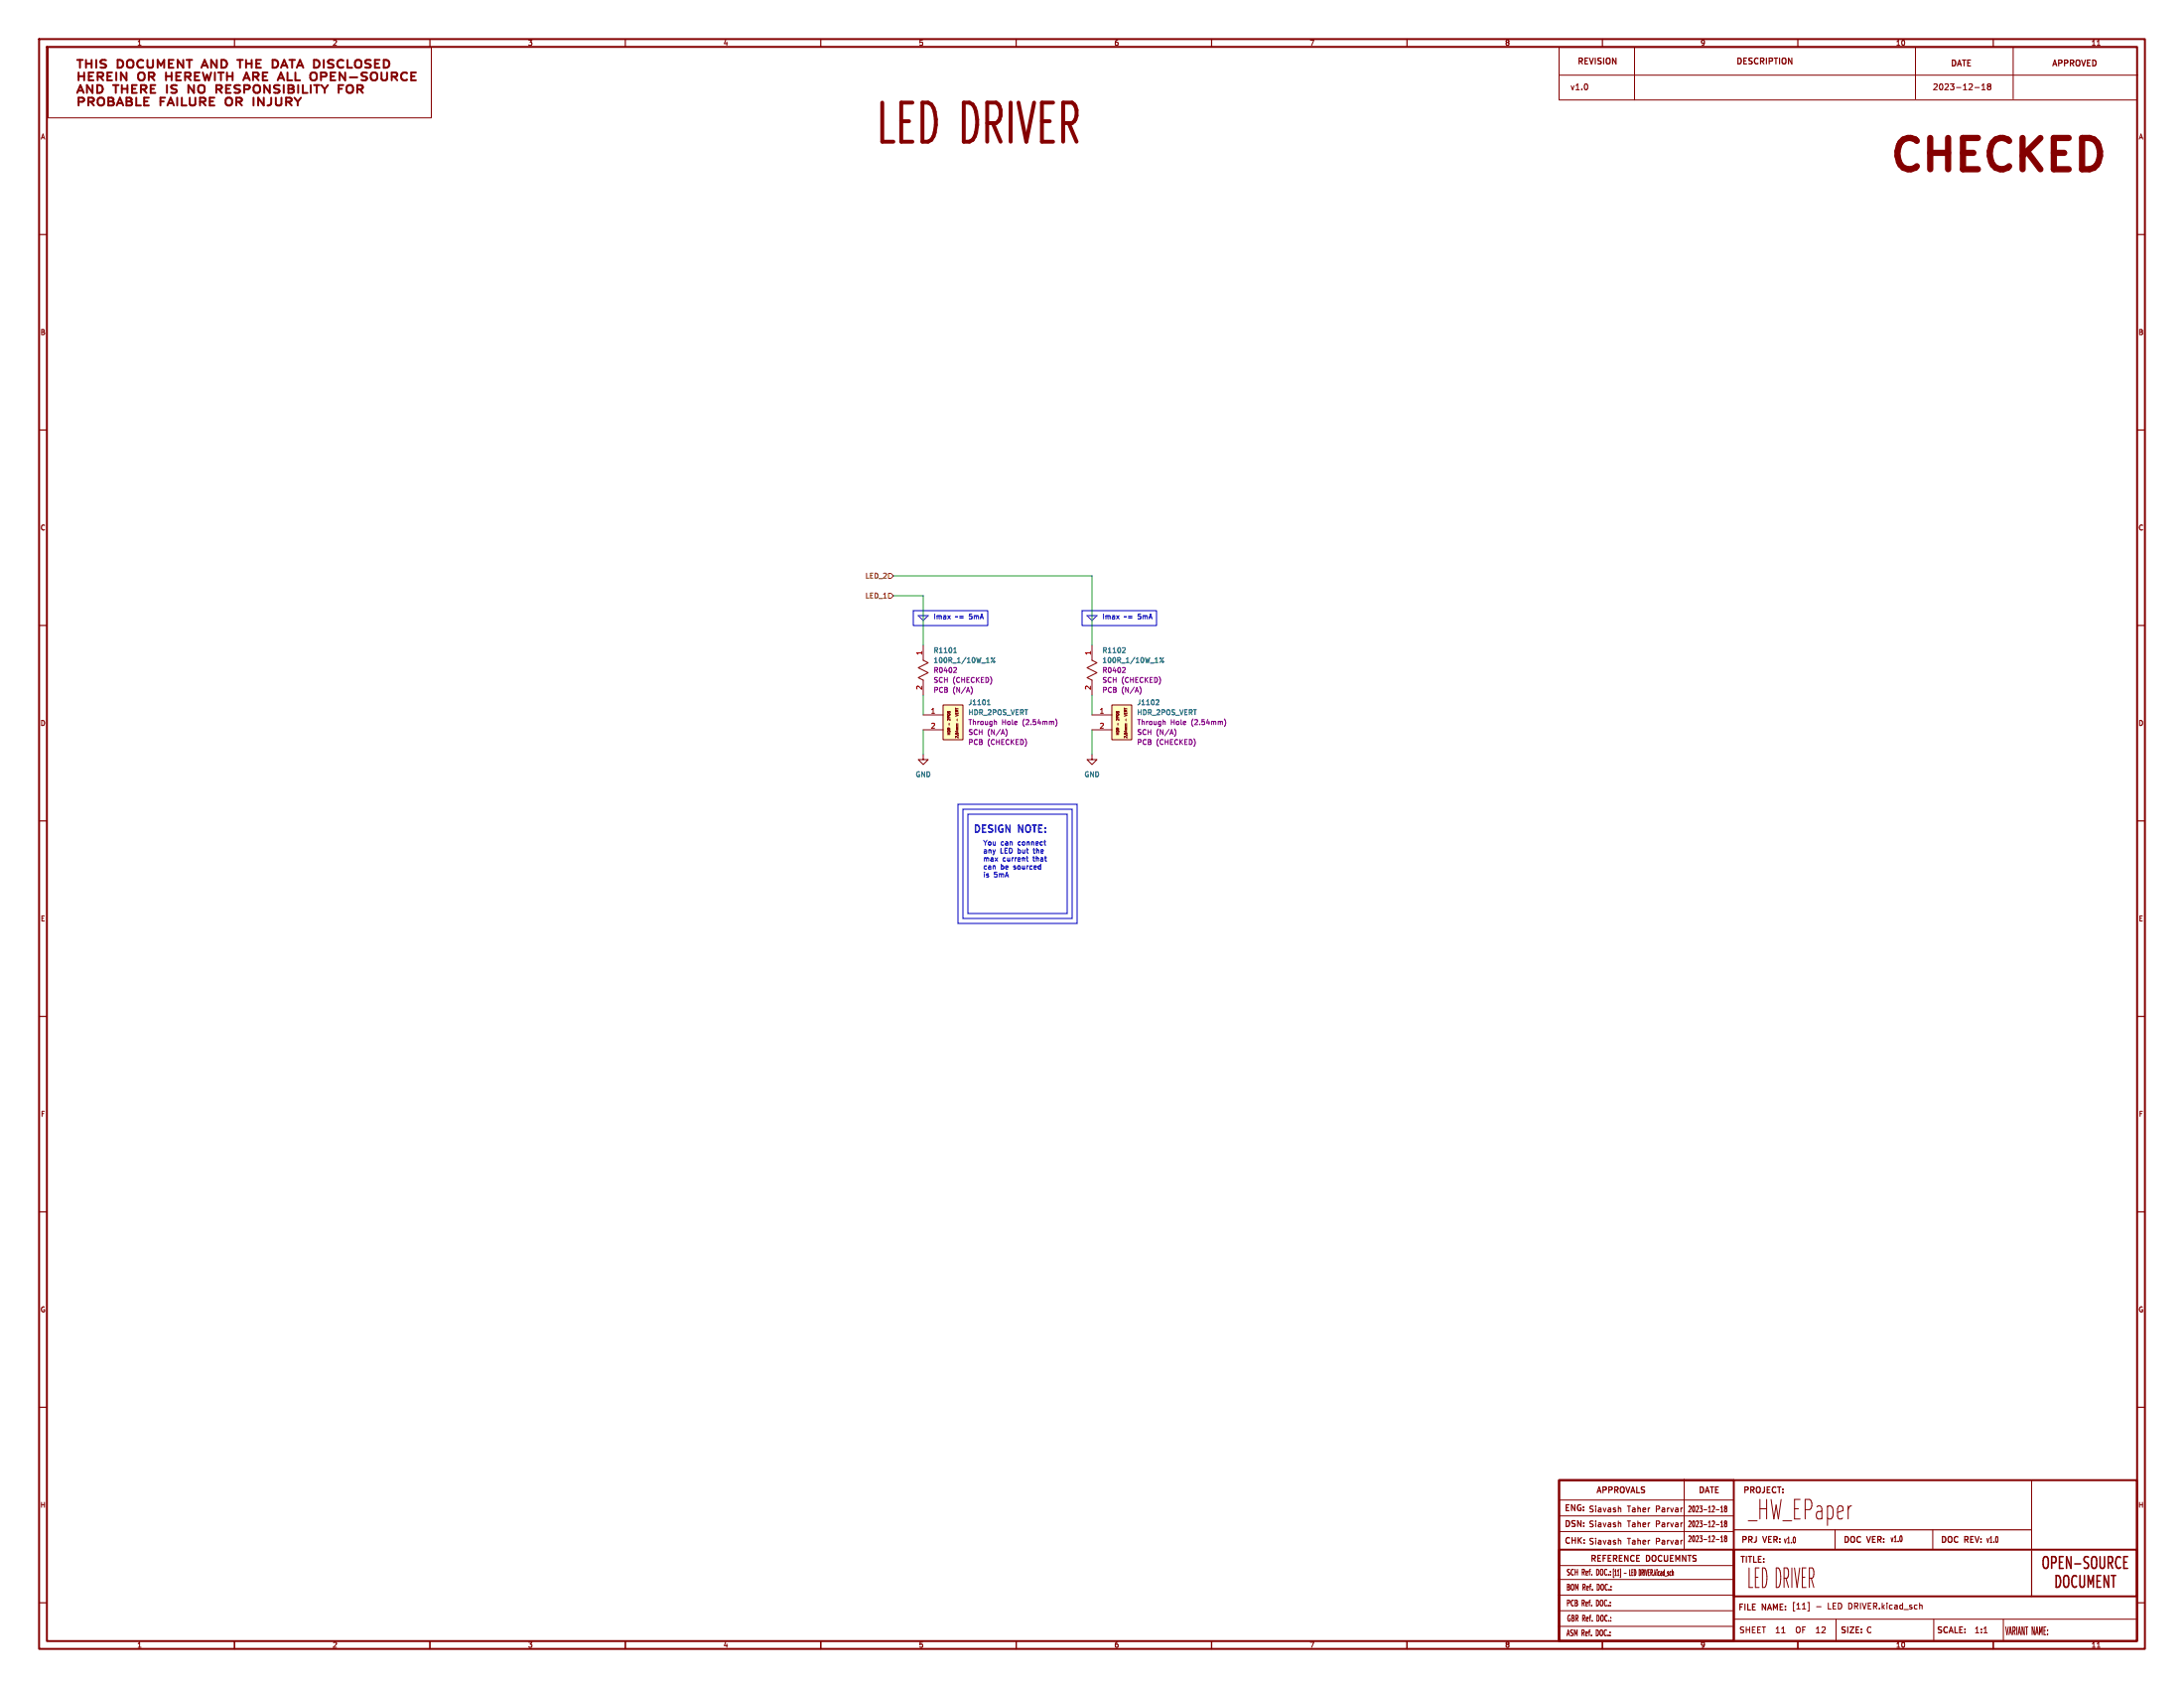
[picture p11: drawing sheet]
<svg xmlns="http://www.w3.org/2000/svg" width="559mm" height="432mm" viewBox="0 0 559 432" stroke-linecap="round" stroke-linejoin="round" font-family="sans-serif">
<g fill="none" stroke="#840000" stroke-width=".5">
<path d="M10 10h538.8v411.8h-538.8zM12 12h534.8v407.8h-534.8zM19.7 15.3h1.5M20.1 18.5v2M20.1 19.5h1.4M20.5 15.3v2M21.5 18.5v2M22 15.3v2M22 16.3h1.4M22.7 19.5h.9M23.4 15.3v2M23.9 18.5h-1.2v2"/>
<path d="M24.6 15.3v2M25 19.6l1.2-.1 .2-.6-.5-.4h-.9v2M25.6 19.6l.8 .9M27.1 15.4a1.04 1.04 0 0 0-1.4 .3l.2 .5 1.1 .4v.5a1.18 1.18 0 0 1-1.3 .1M27.5 19.5h.8M28.7 18.5h-1.2v2h1.2M29.7 18.5v2M30.1 15.3a1.07 1.07 0 0 1 1.4 1 1.07 1.07 0 0 1-1.4 1zM32.4 18.5v2l-1.5-2v2M32.6 15.6a.88 .88 0 0 1 .9-.3 .88 .88 0 0 1 .6 .7v.7a.85 .85 0 0 1-.8 .7 .85 .85 0 0 1-.8-.7zM36.6 15.5a.99 .99 0 0 0-1.5 .8 .99 .99 0 0 0 1.5 .8M37.7 15.3v1.6l.5 .4h.5l.4-.4v-1.6"/>
<path d="M38.1 19.6l1.2-.1 .2-.6-.5-.4h-.9v2M38.7 19.6l.8 .9M40.3 17.3v-2l.9 1.5 .8-1.5v2M42.5 19.5h1.4M42.5 18.5v2M43.2 16.3h.8M43.9 18.5v2M44.4 15.3h-1.2v2h1.2M45.1 19.5h.8M46.3 18.5h-1.2v2M46.9 15.3v2l-1.4-2v2M47.4 19.6l1.2-.1 .2-.6-.5-.4h-.9v2"/>
<path d="M47.7 15.3h1.4M48 19.6l.8 .9M48.4 15.3v2M49.9 19.5h.8M51.1 18.5h-1.2v2M51.5 17.3l.9-2 .8 2M51.8 16.8h1.2M51.9 18.5l.6 2 .5-1.4 .4 1.4 .6-2M55 18.5v2M55.5 15.3v2l-1.5-2v2M55.8 18.5h1.4M56.5 18.5v2"/>
<path d="M56.6 15.3a1.07 1.07 0 0 1 1.5 1 1.07 1.07 0 0 1-1.5 1zM58.1 18.5v2M58.1 19.5h1.4M59.5 18.5v2M60.7 15.3h1.4M61.4 15.3v2M62.5 20h1.2M63 16.3h1.4M63 15.3v2M64.4 15.3v2M64.7 19.6l1.2-.1 .3-.6-.5-.4h-1v2M65.3 19.6l.9 .9"/>
<path d="M65.6 16.3h.8M66.8 15.3h-1.2v2h1.2M67.2 19.5h.9M68.4 18.5h-1.2v2M69.7 15.3a1.07 1.07 0 0 1 1.5 1 1.07 1.07 0 0 1-1.5 1zM71.3 20h1.2M71.9 17.3l.8-2 .9 2M72.1 16.8h1.2M73.6 18.5v2M74 15.3h1.5M74.7 15.3v2M75.6 18.5v2"/>
<path d="M75.9 17.3l.9-2 .8 2M76.2 16.8h1.2M80.3 15.3a1.07 1.07 0 0 1 1.5 1 1.07 1.07 0 0 1-1.5 1zM82.1 19.6l1.2-.1 .3-.6-.5-.4h-1v2M82.8 15.3v2M84.6 19.5h.9M85.3 15.4a1.04 1.04 0 0 0-1.4 .3l.2 .5 1.1 .4v.5a1.18 1.18 0 0 1-1.3 .1M85.8 18.5h-1.2v2M87.8 15.5a.99 .99 0 0 0-1.5 .8 .99 .99 0 0 0 1.5 .8M88.3 18.5v2l-1.4-2v2M88.9 15.3v2h1.2M89.5 19.8h1.9"/>
<path d="M90.9 15.6a.88 .88 0 0 1 .9-.3 .88 .88 0 0 1 .7 .7v.7a.85 .85 0 0 1-.9 .7 .85 .85 0 0 1-.8-.7zM93.9 18.6a1.04 1.04 0 0 0-1.4 .3l.2 .5 1.1 .4 .1 .4M94.9 15.4a1.04 1.04 0 0 0-1.5 .3l.3 .5 1 .4v.5a1.18 1.18 0 0 1-1.3 .1M95.9 16.3h.9M97.1 15.3h-1.2v2h1.2M97.6 18.5v1.7M98.2 15.3a1.07 1.07 0 0 1 1.4 1 1.07 1.07 0 0 1-1.4 1zM99 18.5v1.7M100.2 19.6l1.2-.1 .2-.6-.4-.4h-1v2M100.8 19.6l.8 .9M104.1 18.7a.99 .99 0 0 0-1.2 .1 .99 .99 0 0 0-.2 1.3M105.2 19.5h.9"/>
<path d="M106.4 18.5h-1.2v2h1.2M20.1 26l1.2-.1 .2-.5-.4-.4h-1v2M22.6 26l1.2-.1 .2-.5-.4-.4h-1v2M23.2 26l.8 1M25.1 25.3a.88 .88 0 0 1 .9-.3 .88 .88 0 0 1 .6 .7v.6a.85 .85 0 0 1-.8 .7 .85 .85 0 0 1-.8-.7zM27.7 25h.9l.4 .4-.1 .4-.3 .1 .5 .4-.2 .6-1.2 .1zM27.7 25.9h.9M28.9 21.8h1.4M29.9 27l.8-2 .8 2M30.1 26.4h1.2M32.4 25h.8l.5 .4-.1 .4-.4 .1 .6 .4-.2 .6-1.2 .1zM32.4 25.9h.8"/>
<path d="M34.9 25v2h1.2M35.5 20.3a1.19 1.19 0 0 1 .4-1.8 .82 .82 0 0 1 1.1 .7l-.1 1.1M36.9 25.9h.8M38.1 25h-1.2v2h1.2M41.1 25.9h.8M42.2 25h-1.1v2M42.8 27l.9-2 .8 2M43.1 26.4h1.2M45.3 25v2M46.5 25v2h1.2M48.6 25v1.6l.4 .4h.5l.5-.4v-1.6M51.1 21.9a.97 .97 0 0 1 1.1 .2"/>
<path d="M51.2 26l1.2-.1 .2-.5-.5-.4h-.9v2M51.8 26l.8 1M52.2 23.5a.96 .96 0 0 1-1.1 .2M53.7 25.9h.8M54.9 25h-1.2v2h1.2M57.8 25.3a.88 .88 0 0 1 .9-.3 .88 .88 0 0 1 .7 .7v.6a.85 .85 0 0 1-.8 .7 .85 .85 0 0 1-.9-.7zM60.5 26l1.1-.1 .3-.5-.5-.4h-.9v2M60.9 22.8l.5 .4-.1 .4-.4 .2M61.1 26l.8 1M61.1 21.8l.3 .1M62.2 20.5l.9-2 .8 2M64.9 25v2"/>
<path d="M67.5 25v2l-1.4-2v2M69.4 25v1.4a.8 .8 0 0 1-1 .6M70.6 22.7l.7 .2 .2 .5-.4 .4h-.6M70.6 21.8l.9 .1M70.6 25v1.6l.5 .4h.4l.5-.4v-1.6M71.1 20.5l.8-2 .8 2M73.2 26l1.2-.1 .2-.5-.5-.4h-.9v2M73.8 26l.8 1M75.3 25l.9 1M76.2 26v1M77 25l-.8 1M79.5 20.3a1.19 1.19 0 0 1 .5-1.8 .82 .82 0 0 1 1.1 .7l-.2 1.1"/>
<path d="M82.2 21.8l.9 1M83.1 22.8v1M83.9 21.8l-.8 1M95 20.3a1.19 1.19 0 0 1 .5-1.8 .82 .82 0 0 1 1 .7l-.1 1.1M398.9 378.6h147.8v41.2h-147.8zM398.9 378.6h44.7v41.2h-44.7zM398.9 396.4h44.7v23.4h-44.7zM443.6 396.4h103.1v12h-103.1z"/>
</g>
<g fill="none" stroke="#840000" stroke-width=".3">
<path d="M60 10v2M110 10v2M160 10v2M210 10v2M260 10v2M310 10v2M360 10v2M410 10v2M460 10v2M510 10v2M10 60h2M546.8 60h2"/>
<path d="M10 110h2M546.8 110h2M10 160h2M546.8 160h2M10 210h2M546.8 210h2M10 260h2M546.8 260h2M10 310h2M546.8 310h2M10 360h2M546.8 360h2"/>
<path d="M443.6 391.3h76.2M519.8 396.7v11.7M10 410h2M60 419.8v2M110 419.8v2M160 419.8v2M210 419.8v2M260 419.8v2M310 419.8v2M360 419.8v2M410 419.8v2M460 419.8v2"/>
<path d="M510 419.8v2M546.8 410h2"/>
</g>
<g fill="none" stroke="#840000" stroke-width=".25">
<path d="M12.3 12.1h98.1v18h-98.1zM398.9 12.1h147.8v13.5h-147.8zM398.9 19.2h148.1M418.2 12.1v13.5M490.1 12.1v13.2M515.1 12.1v13.2M536.6 11.6h.7M505.3 22.4h1.1M507.1 23h.8M507.1 21.9l.4-.4v1.5M508.8 22.1l-.3 .3 .1 .4 .2 .2 .4-.1 .2-.2-.1-.5-.2-.1M508.8 22.1l-.3-.3 .3-.3h.4l.2 .2-.3 .4"/>
<path d="M508.8 22.1h.3M236.2 165.1v3.8l1.3 .6-2.6 1.3 2.6 1.3-2.6 1.3 1.3 .6v3.8M279.4 165.1v3.8l1.3 .6-2.6 1.3 2.6 1.3-2.6 1.3 1.3 .6v3.8M236.2 193v1.3h1.3l-1.3 1.3-1.3-1.3h1.3M236.2 182.9h5.1M236.2 186.7h5.1M241.3 180.3h5.1v8.9h-5.1zM242.4 187.9h.7M242.4 187.5h.7M242.5 187v-.1a.33 .33 0 0 1 .4 0 .33 .33 0 0 1 .2 .3h-.7zM242.5 182.7l.5-.1 .1 .2-.6 .2zM242.5 182l.1 .3 .2-.3h.3"/>
<path d="M242.5 184.2h.1M242.8 183.3h-.3l-.1 .3h.7M242.8 187.5v.4M242.8 183.3v.1M242.8 186.6v-.3h-.3l-.1 .3h.7M242.8 183.4v.2M242.8 185v.5M243.1 182.7h.1M243.1 182v.1M243.1 183.9v.4l-.5-.4-.1 .3M243.1 182.1v.2M243.1 186.2l-.3 .2"/>
<path d="M244.5 182.3v.3h.6v-.3M244.5 187.5v.3h.3v-.3h.3v.3M244.5 181.3h.6M244.5 181.1v.4M244.5 182.8l.6 .2-.6 .2M244.5 188.7h.1M244.5 188.4v.3M244.6 188.4h-.1M244.7 186.9h.4M244.7 186.6h.4M244.7 185.7h.4M244.7 186.5l.1 .1"/>
<path d="M244.8 186.3h.3M244.8 185.5h.3M244.8 185.5v.2M244.8 186.3l-.1 .2M244.8 182.4v.2M244.8 182v-.3h-.2l-.1 .3h.6M244.9 183.9v.5M244.9 186.8v.4l-.4-.1M245.1 188.1h.1M245.1 188.4v.4l-.5-.4M245.1 186l-.4 .1 .1 .2M245.1 185.2h-.4l.1 .3"/>
<path d="M245.1 181.6l-.3 .3M279.4 193v1.3h1.3l-1.3 1.3-1.3-1.3h1.3M279.4 182.9h5.1M279.4 186.7h5.1M284.5 180.3h5.1v8.9h-5.1zM285.6 187.9h.7M285.6 187.5h.7M285.7 187v-.1a.33 .33 0 0 1 .4 0 .33 .33 0 0 1 .2 .3h-.7zM285.7 182v.3l.3-.3h.2M285.7 184.2h.1M285.9 187.5v.4M285.9 183.3h-.2l-.1 .3h.7"/>
<path d="M285.9 183.3l.1 .1M286 183.4v.2M286 186.6l-.1-.3h-.2l-.1 .3h.7M286 185v.5M286.2 182.7h.1M286.2 182l.1 .1M286.3 183.9v.4l-.5-.4-.1 .3M286.3 182.1l-.1 .2M286.3 186.2l-.3 .2M287.7 182.3v.3h.6v-.3M287.7 181.1v.4M287.7 187.5v.3h.3l-.1-.3h.3v.3"/>
<path d="M287.7 182.8l.6 .2-.6 .2M287.7 181.3h.6M287.7 188.7h.1M287.7 188.4v.3M287.7 188.4h.1M287.9 186.9h.4M287.9 186.6h.4M287.9 185.7h.4M287.9 186.5v.1M288 185.5l-.1 .2M288 186.3l-.1 .2M288 186.3h.3"/>
<path d="M288 185.5h.3M288 182.4v.2M288 182v-.3h-.3v.3h.6M288.1 183.9v.5M288.1 186.8v.4l-.5-.1M288.3 188.1h-.1M288.3 188.1h.1M288.3 185.2h-.4l.1 .3M288.3 188.4v.4l-.6-.4M288.3 186l-.4 .1 .1 .2M288.3 181.6l-.3 .3M430.9 378.4v17.8"/>
<path d="M519.8 378.6v17.6M398.9 383.7h44.7M398.9 387.8h44.7M398.9 391.8h44.7M414.3 385.8l.4 .2v.8M414.3 389.6l.4 .2v.8M414.3 394l.4 .2v.8M439.1 390h.8M439.1 386.2h.8M439.1 393.8h.8M440.3 390.6h.6M440.3 385.7l.3-.4v1.5"/>
<path d="M440.3 389.5l.3-.4v1.5M440.3 393.3l.3-.4v1.5M440.3 386.8h.6M440.3 394.4h.6M441.4 389.7l-.2 .3 .2 .6 .4-.3-.2-.6M441.4 389.7a.34 .34 0 0 1-.2-.5 .34 .34 0 0 1 .6 0 .34 .34 0 0 1-.2 .5M441.4 385.9a.34 .34 0 0 1-.2-.5 .34 .34 0 0 1 .6 0 .34 .34 0 0 1-.2 .5M441.4 385.9l-.2 .3 .2 .6 .4-.3-.2-.6M441.4 393.5a.34 .34 0 0 1-.2-.5 .34 .34 0 0 1 .6 0 .34 .34 0 0 1-.2 .5M441.4 393.5l-.2 .3 .2 .6 .4-.3-.2-.6M441.4 389.7h.2M441.4 385.9h.2"/>
<path d="M441.4 393.5h.2M469.5 391.3v4.9M494.5 391.3v4.9M398.7 404h44.7M398.7 408h44.7M398.7 412h44.7M398.7 416h44.7M398.9 400.5h44.7M443.6 414.2h102.9M459.8 416.2l-.2 .5 .2 .9M462.5 409.9h.4v2.2h-.4M464.7 417.7h.9"/>
<path d="M464.7 416.6l.5-.4v1.5M464.8 411h1.1M469.8 414.2v5.3M491.4 410.6l.4 .2v.8M494.8 414.2v5.3M507.6 417.7h.9M512.6 414.2v5.4M536.6 421.4h.7"/>
<circle cx="285.9" cy="182.7" r=".29"/>
</g>
<g fill="none" stroke="#840000" stroke-width=".4">
<path d="M523 398.3l.2-.1 .6 .1a2.55 2.55 0 0 1-.2 2.9l-.6-.1a2.96 2.96 0 0 1 0-2.8zM524.9 399.8h.8l.3-.3 .1-.7-.4-.6h-.8v3M526.9 399.6h.7M527.9 398.2h-1v3h1M529.9 398.2v3l-1.2-3v3M534.4 398.3l-.3-.1a.79 .79 0 0 0-.9 .7 .79 .79 0 0 0 .8 .9 .75 .75 0 0 1 .3 1 .75 .75 0 0 1-1.1 .3M535.4 398.3l.2-.1 .6 .1a2.54 2.54 0 0 1-.2 2.9l-.6-.1a2.98 2.98 0 0 1 0-2.8zM537.3 398.2v2.4l.4 .6 .6-.1 .2-.5v-2.4M539.4 399.8h.8l.3-.3 .1-.7-.4-.6h-.8v3M539.9 399.8l.7 1.4M542.6 398.5l-.4-.3a1.27 1.27 0 0 0-.9 1.7 1.1 1.1 0 0 0 .9 1.3l.4-.3M543.4 399.6h.7"/>
<path d="M544.4 398.2h-1v3h1M526.1 403h.5a2 2 0 0 1 0 3h-.5zM528.3 403.2l.2-.2 .5 .2a2.55 2.55 0 0 1-.2 2.8l-.5-.1a2.98 2.98 0 0 1 0-2.7zM530.8 400.1h1.6M531.3 403.3l-.4-.3a1.27 1.27 0 0 0-.8 1.7 1.1 1.1 0 0 0 .8 1.3l.4-.3M532.2 403v2.5l.4 .5h.3l.4-.5v-2.5M534.3 406v-3l.6 2.2 .7-2.2v3M536.6 404.5h.6M537.5 403h-.9v3h.9M539.5 403v3l-1.1-3v3M540.2 403h1.1M540.8 403v3"/>
</g>
<g fill="#ffffc2" stroke="#ffffc2" stroke-width=".25">
<path d="M284.5 180.3h5.1v8.9h-5.1z"/>
<path d="M241.3 180.3h5.1v8.9h-5.1z"/>
</g>
<g fill="none" stroke="#006464" stroke-width=".25">
<path d="M244 166.9h.7M244.1 166l.3-.3v1.2M252.7 179.3l.3-.3v1.3M254.5 168.2l-.9 1.3M287.7 165.7l.2 .2v.3l-.8 .7h.8M296 179l.4 .1 .1 .3-.8 .9h.8M297.7 168.2l-1 1.3M252.6 180.3h.7"/>
<circle cx="253.8" cy="168.4" r=".18"/>
<circle cx="254.4" cy="169.3" r=".18"/>
<circle cx="296.9" cy="168.4" r=".18"/>
<circle cx="297.5" cy="169.3" r=".18"/>
</g>
<path d="M244.5 170.8l.2 .2v.3l-.7 .7h.7M248.5 175.7a1.47 1.47 0 0 1-.1 1.9M287.7 170.8l.2 .2v.3l-.8 .7h.8M291.7 175.7a1.47 1.47 0 0 1-.1 1.9M254.6 184.5l.4 .2v.7M257.3 186.5a1.46 1.46 0 0 1 0 1.9M270.1 183.9a1.46 1.46 0 0 1 0 1.9M297.8 184.5l.3 .2v.7M300.5 186.5a1.46 1.46 0 0 1 0 1.9M313.3 183.9a1.46 1.46 0 0 1 0 1.9" fill="none" stroke="#840084" stroke-width=".25"/>
<path d="M227.3 151.8h.7l.6 .6-.6 .6h-.7zM227.3 146.7h.7l.6 .6-.6 .7h-.7z" fill="none" stroke="#725600" stroke-width=".25"/>
<g fill="none" stroke="#0000c2" stroke-width=".25">
<path d="M233.7 156.2h19v3.8h-19zM234.9 157.5h2.6l-1.3 1.3zM276.9 156.2h19v3.8h-19zM278.1 157.5h2.6l-1.3 1.3zM245.1 205.7h30.5v30.5h-30.5zM246.4 207h27.9v28h-27.9zM247.6 208.3h25.4v25.4h-25.4zM262.6 219.4h.5M262.7 219v1.1l.4 .2M267.1 215.4h.5M267.3 216.1l.3 .1M266.1 221.5h.2"/>
<path d="M266.3 221.1v1.2M266.3 222.3h-.2"/>
</g>
<path d="M228.6 147.3h50.8v17.8M228.6 152.4h7.6v12.7M236.2 177.8v5.1M279.4 177.8v5.1M236.2 186.7v6.3M279.4 186.7v6.3" fill="none" stroke="#009600" stroke-width=".25"/>
<text font-size="13.9" fill="#840000" x="223.6" y="38.2">LED DRIVER</text>
<text font-size="11.1" fill="#840000" x="481.8" y="46.1">CHECKED</text>
<g font-size="7" fill="#840000">
<text x="447.2" y="389.1">_HW_EPaper</text>
<text x="446.9" y="406.6">LED DRIVER</text>
</g>
<g font-size="2.8" fill="#840000">
<text x="19.2" y="23">THIS</text>
<text x="30.2" y="23">DOCUMENT</text>
<text x="53" y="23">AND</text>
<text x="63.1" y="23">THE</text>
<text x="72.8" y="23">DATA</text>
<text x="84.4" y="23">DISCLOSED</text>
<text x="513" y="418.5">VARIANT NAME:</text>
</g>
<g font-size="2.5" fill="#0000c2">
<text x="248.9" y="213.1">DESIGN</text>
<text x="260.7" y="213.1">NOTE:</text>
</g>
<g font-size="2.1" fill="#840000">
<text x="403.5" y="16.9">REVISION</text>
<text x="444.1" y="16.9">DESCRIPTION</text>
<text x="499" y="17.4">DATE</text>
<text x="524.9" y="17.4">APPROVED</text>
<text x="401.7" y="23.3">v1.0</text>
<text x="494.4" y="23.3">2023-12-18</text>
<text x="408.3" y="382.4">APPROVALS</text>
<text x="434.5" y="382.4">DATE</text>
<text x="445.9" y="382.4">PROJECT:</text>
<text x="400.2" y="386.9">ENG: Siavash</text>
<text x="416.3" y="387.1">Taher</text>
<text x="423.6" y="387.1">Parvar</text>
<text x="431.8" y="387.1">2023-12-18</text>
<text x="400.2" y="391">DSN: Siavash</text>
<text x="400.2" y="395.3">CHK: Siavash</text>
<text x="416.3" y="390.9">Taher</text>
<text x="416.3" y="395.3">Taher</text>
<text x="423.6" y="390.9">Parvar</text>
<text x="423.6" y="395.3">Parvar</text>
<text x="431.8" y="390.9">2023-12-18</text>
<text x="431.8" y="394.7">2023-12-18</text>
<text x="445.4" y="395.1">PRJ</text>
<text x="451.3" y="395.1">VER:v1.0</text>
<text x="471.6" y="395.1">DOC</text>
<text x="477.9" y="395.1">VER: v1.0</text>
<text x="496.4" y="395.1">DOC</text>
<text x="502.8" y="395.1">REV: v1.0</text>
<text x="406.8" y="399.9">REFERENCE</text>
<text x="421.3" y="399.9">DOCUEMNTS</text>
<text x="445.1" y="400.2">TITLE:</text>
<text x="400.7" y="407.1">BOM Ref. DOC.:</text>
<text x="400.7" y="403.3">SCH Ref. DOC.:[11]</text>
<text x="415.6" y="403.3">- LED DRIVER.kicad_sch</text>
<text x="400.7" y="411.2">PCB Ref. DOC.:</text>
<text x="444.6" y="412.3">FILE</text>
<text x="450.9" y="412.3">NAME: [11]</text>
<text x="467.7" y="411.9">LED DRIVER.kicad_sch</text>
<text x="400.7" y="418.8">ASM Ref. DOC.:</text>
<text x="400.8" y="415.1">GBR Ref. DOC.:</text>
<text x="444.9" y="418">SHEET</text>
<text x="454.6" y="418">11</text>
<text x="460.4" y="418">OF</text>
<text x="466.1" y="418">12</text>
<text x="470.8" y="418.2">SIZE: C</text>
<text x="495.4" y="418.2">SCALE:</text>
<text x="505.1" y="418">1:1</text>
</g>
<g font-size="1.8" fill="#840000">
<text x="35" y="11.9">1</text>
<text x="85" y="11.9">2</text>
<text x="135" y="11.9">3</text>
<text x="185" y="11.9">4</text>
<text x="235" y="11.9">5</text>
<text x="285" y="11.9">6</text>
<text x="335" y="11.9">7</text>
<text x="385" y="11.9">8</text>
<text x="435" y="11.9">9</text>
<text x="485" y="11.9">10</text>
<text x="535" y="11.9">11</text>
<text x="10.3" y="35.9">A</text>
<text x="547.1" y="35.9">A</text>
<text x="10.3" y="85.9">B</text>
<text x="547.1" y="85.9">B</text>
<text x="10.3" y="135.9">C</text>
<text x="547.1" y="135.9">C</text>
<text x="10.3" y="185.9">D</text>
<text x="547.1" y="185.9">D</text>
<text x="10.3" y="235.9">E</text>
<text x="547.1" y="235.9">E</text>
<text x="10.3" y="285.9">F</text>
<text x="547.1" y="285.9">F</text>
<text x="10.3" y="335.9">G</text>
<text x="547.1" y="335.9">G</text>
<text x="10.2" y="385.9">H</text>
<text x="547" y="385.9">H</text>
<text x="35" y="421.7">1</text>
<text x="85" y="421.7">2</text>
<text x="135" y="421.7">3</text>
<text x="185" y="421.7">4</text>
<text x="235" y="421.7">5</text>
<text x="285" y="421.7">6</text>
<text x="335" y="421.7">7</text>
<text x="385" y="421.7">8</text>
<text x="435" y="421.7">9</text>
<text x="485" y="421.7">10</text>
<text x="535" y="421.7">11</text>
</g>
<g font-size="1.8" fill="#725600">
<text x="221.3" y="148.2">LED_2</text>
<text x="221.3" y="153.3">LED_1</text>
</g>
<g font-size="1.8" fill="#0000c2">
<text x="238.8" y="158.5">Imax</text>
<text x="244.4" y="158.5">~=</text>
<text x="248.1" y="158.5">5mA</text>
<text x="281.9" y="158.5">Imax</text>
<text x="287.6" y="158.5">~=</text>
<text x="291.2" y="158.5">5mA</text>
<text x="251.5" y="216.4">You</text>
<text x="251.5" y="218.4">any</text>
<text x="251.5" y="220.5">max</text>
<text x="255.9" y="218.4">LED but</text>
<text x="256" y="216.4">can</text>
<text x="256.5" y="220.5">current</text>
<text x="260.6" y="216.4">connect</text>
<text x="264.4" y="220.5">that</text>
<text x="264.7" y="218.4">the</text>
<text x="251.5" y="222.5">can</text>
<text x="251.5" y="224.5">is</text>
<text x="254.3" y="224.5">5mA</text>
<text x="256" y="222.5">be</text>
<text x="259.4" y="222.5">sourced</text>
</g>
<g font-size="1.8" fill="#a90000">
<text x="236" y="167.7" transform="rotate(-90 236 167.7)">1</text>
<text x="279.1" y="167.7" transform="rotate(-90 279.1 167.7)">1</text>
<text x="236" y="176.6" transform="rotate(-90 236 176.6)">2</text>
<text x="279.1" y="176.6" transform="rotate(-90 279.1 176.6)">2</text>
<text x="238.1" y="182.6">1</text>
<text x="281.2" y="182.6">1</text>
<text x="238.1" y="186.4">2</text>
<text x="281.2" y="186.4">2</text>
</g>
<g font-size="1.8" fill="#006464">
<text x="238.8" y="167.2">R1101</text>
<text x="282" y="167.2">R1102</text>
<text x="238.8" y="169.8">100R_1/10W_1%</text>
<text x="282" y="169.8">100R_1/10W_1%</text>
<text x="247.7" y="180.6">J1101</text>
<text x="247.7" y="183.1">HDR_2POS_VERT</text>
<text x="290.8" y="180.6">J1102</text>
<text x="290.8" y="183.1">HDR_2POS_VERT</text>
<text x="234.2" y="199">GND</text>
<text x="277.4" y="199">GND</text>
</g>
<g font-size="1.8" fill="#840084">
<text x="238.8" y="172.3">R0402</text>
<text x="282" y="172.3">R0402</text>
<text x="238.8" y="174.9">SCH</text>
<text x="238.8" y="177.4">PCB</text>
<text x="243.8" y="174.9">(CHECKED)</text>
<text x="243.8" y="177.4">(N/A)</text>
<text x="282" y="174.9">SCH</text>
<text x="282" y="177.4">PCB</text>
<text x="286.9" y="174.9">(CHECKED)</text>
<text x="286.9" y="177.4">(N/A)</text>
<text x="247.7" y="185.6">Through</text>
<text x="256.3" y="185.6">Hole</text>
<text x="261.7" y="185.6">(2.54mm)</text>
<text x="290.8" y="185.6">Through</text>
<text x="299.5" y="185.6">Hole</text>
<text x="304.9" y="185.6">(2.54mm)</text>
<text x="247.7" y="190.7">PCB</text>
<text x="247.7" y="188.2">SCH</text>
<text x="252.6" y="188.2">(N/A)</text>
<text x="252.6" y="190.7">(CHECKED)</text>
<text x="290.8" y="188.2">SCH</text>
<text x="290.8" y="190.7">PCB</text>
<text x="295.8" y="188.2">(N/A)</text>
<text x="295.8" y="190.7">(CHECKED)</text>
</g>
<g font-size=".9" fill="#840084">
<text x="244.4" y="178.5" transform="rotate(-90 244.4 178.5)">VERT</text>
<text x="287.5" y="178.5" transform="rotate(-90 287.5 178.5)">VERT</text>
</g>
</svg>
